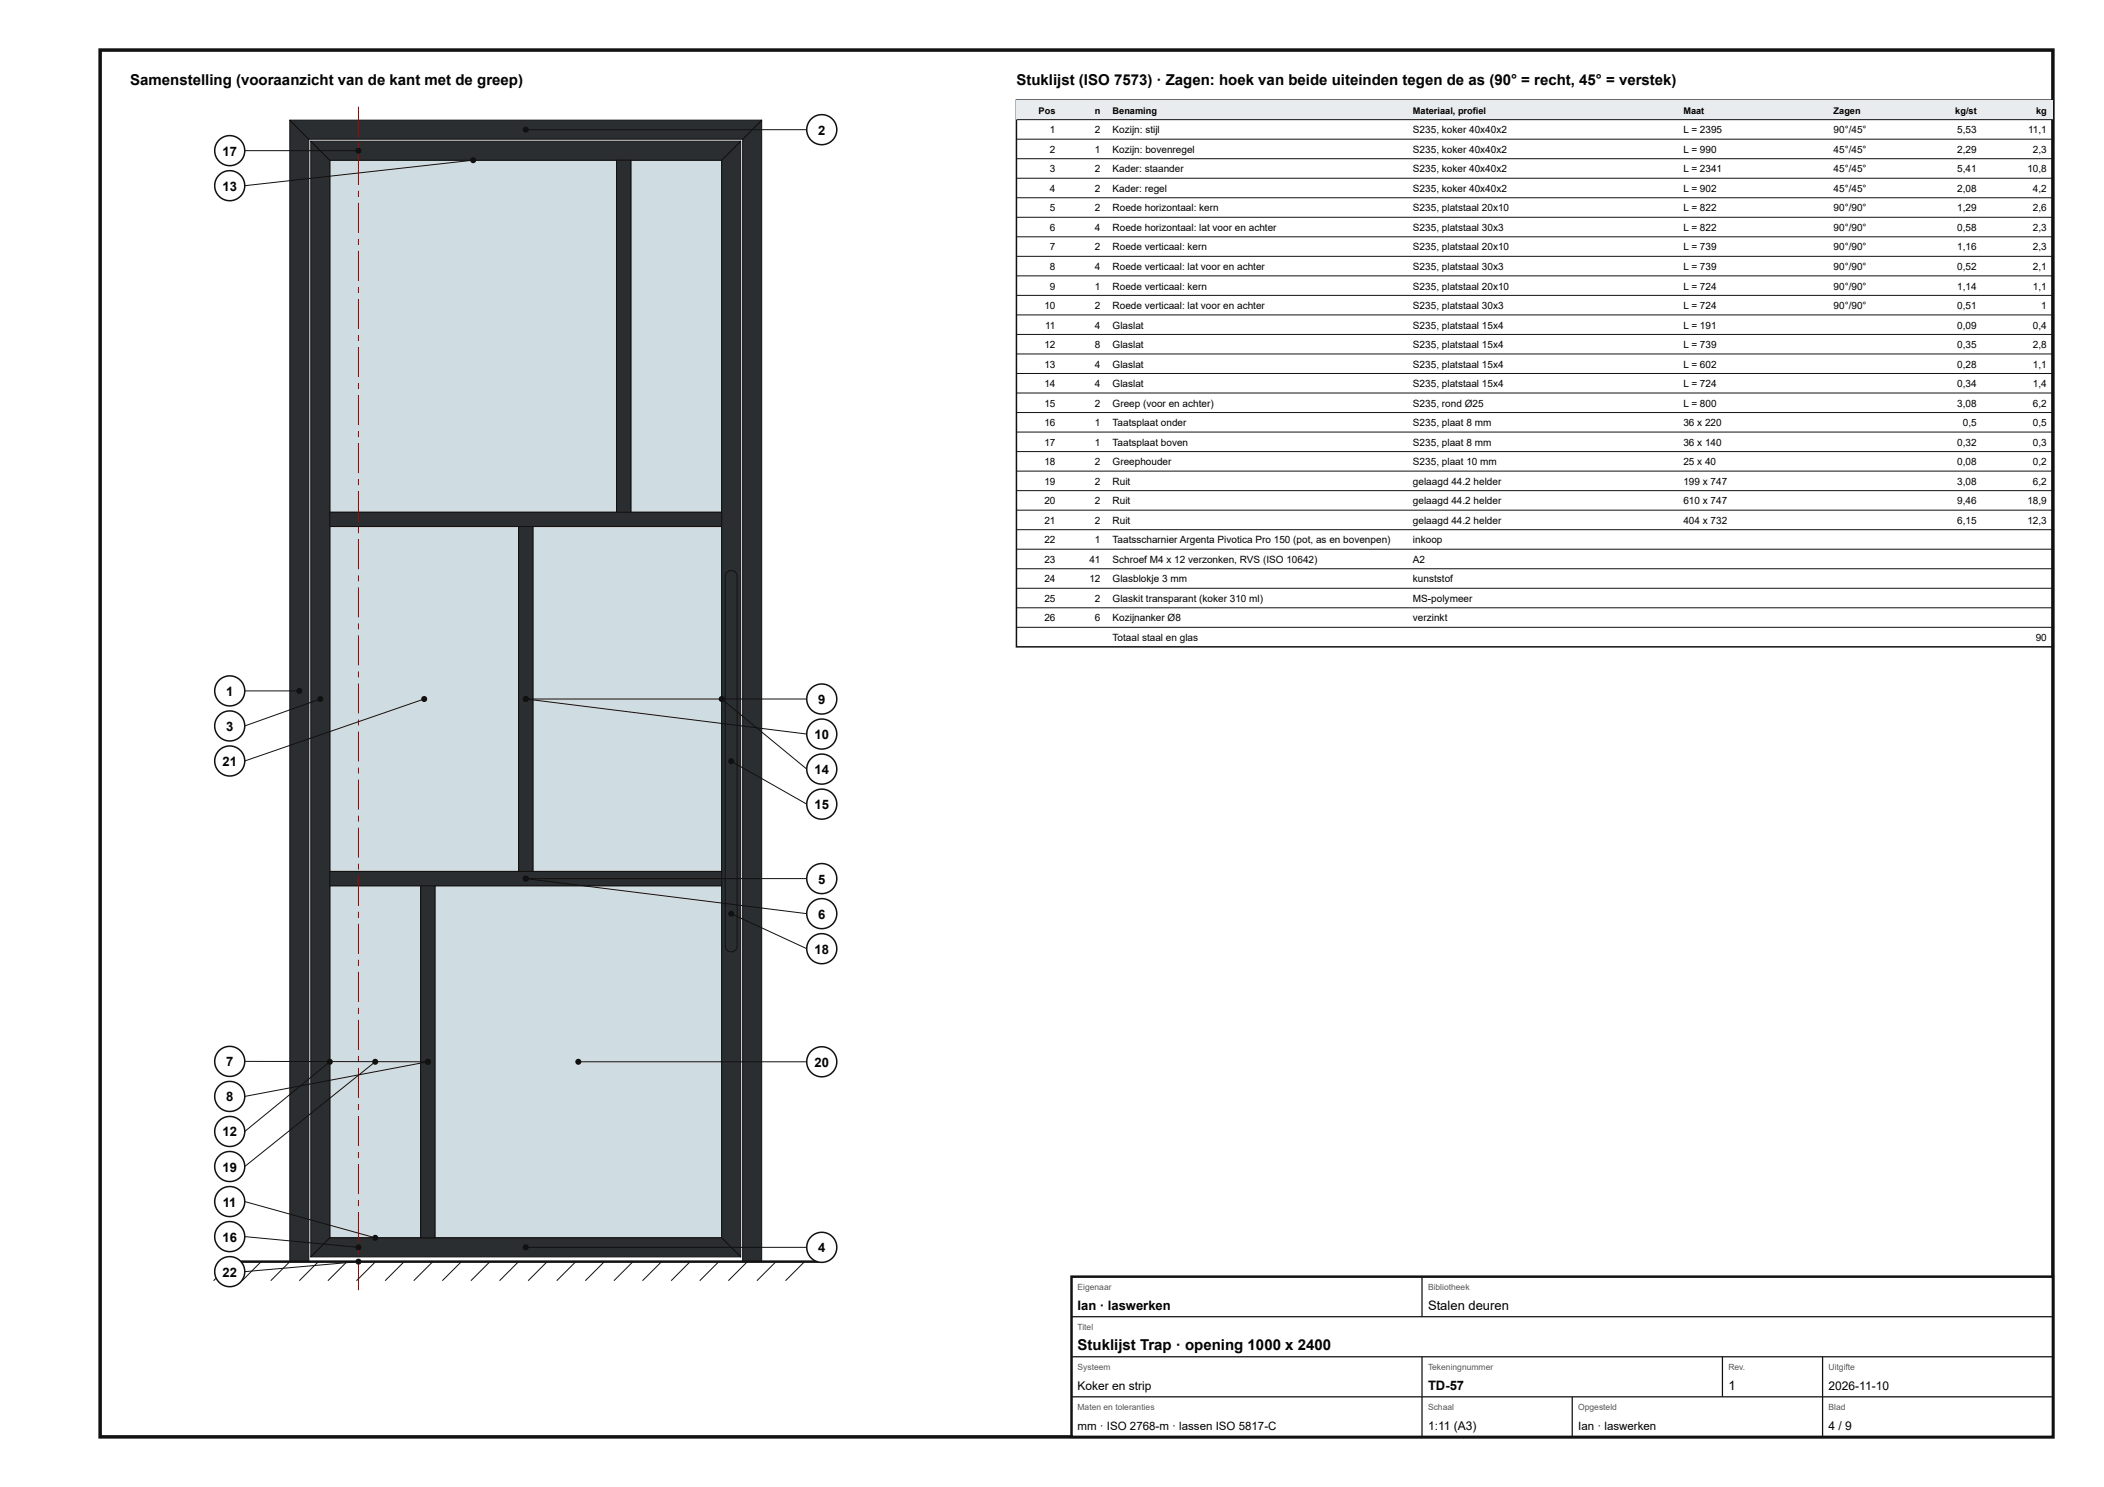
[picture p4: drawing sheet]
<svg xmlns="http://www.w3.org/2000/svg" width="420mm" height="297mm" viewBox="0 0 420 297" stroke-linecap="round" stroke-linejoin="round" font-family="sans-serif">
<path d="M20 10h390v277h-390z" fill="none" stroke="#111" stroke-width=".7" stroke-linecap="butt"/>
<path d="M65.9 176.9h18.1v70.3h-18.1z" fill="#cfdde3"/>
<path d="M65.9 176.9h18.1v70.3h-18.1z" fill="none" stroke="#111" stroke-width=".2"/>
<path d="M86.9 176.9h57.2v70.3h-57.2z" fill="#cfdde3"/>
<path d="M86.9 176.9h57.2v70.3h-57.2z" fill="none" stroke="#111" stroke-width=".2"/>
<path d="M65.9 105.2h37.7v68.9h-37.7z" fill="#cfdde3"/>
<path d="M65.9 105.2h37.7v68.9h-37.7z" fill="none" stroke="#111" stroke-width=".2"/>
<path d="M106.4 105.2h37.7v68.9h-37.7z" fill="#cfdde3"/>
<path d="M106.4 105.2h37.7v68.9h-37.7z" fill="none" stroke="#111" stroke-width=".2"/>
<path d="M65.9 32h57.2v70.3h-57.2z" fill="#cfdde3"/>
<path d="M65.9 32h57.2v70.3h-57.2z" fill="none" stroke="#111" stroke-width=".2"/>
<path d="M126 32h18.1v70.3h-18.1z" fill="#cfdde3"/>
<path d="M126 32h18.1v70.3h-18.1z" fill="none" stroke="#111" stroke-width=".2"/>
<path d="M57.9 24l3.8 3.8v224.2h-3.8z" fill="#2b2e31"/>
<path d="M57.9 24l3.8 3.8v224.2h-3.8z" fill="none" stroke="#111" stroke-width=".2"/>
<path d="M152.1 24v228h-3.8v-224.2z" fill="#2b2e31"/>
<path d="M152.1 24v228h-3.8v-224.2z" fill="none" stroke="#111" stroke-width=".2"/>
<path d="M57.9 24h94.2l-3.8 3.8h-86.6z" fill="#2b2e31"/>
<path d="M57.9 24h94.2l-3.8 3.8h-86.6z" fill="none" stroke="#111" stroke-width=".2"/>
<path d="M62.1 28.2l3.8 3.8v215.2l-3.8 3.8z" fill="#2b2e31"/>
<path d="M62.1 28.2l3.8 3.8v215.2l-3.8 3.8z" fill="none" stroke="#111" stroke-width=".2"/>
<path d="M147.9 28.2v222.8l-3.8-3.8v-215.2z" fill="#2b2e31"/>
<path d="M147.9 28.2v222.8l-3.8-3.8v-215.2z" fill="none" stroke="#111" stroke-width=".2"/>
<path d="M65.9 247.2h78.2l3.8 3.8h-85.8z" fill="#2b2e31"/>
<path d="M65.9 247.2h78.2l3.8 3.8h-85.8z" fill="none" stroke="#111" stroke-width=".2"/>
<path d="M62.1 28.2h85.8l-3.8 3.8h-78.2z" fill="#2b2e31"/>
<path d="M62.1 28.2h85.8l-3.8 3.8h-78.2z" fill="none" stroke="#111" stroke-width=".2"/>
<path d="M65.9 174.1h78.2v2.8h-78.2z" fill="#2b2e31"/>
<path d="M65.9 174.1h78.2v2.8h-78.2z" fill="none" stroke="#111" stroke-width=".2"/>
<path d="M65.9 102.3h78.2v2.9h-78.2z" fill="#2b2e31"/>
<path d="M65.9 102.3h78.2v2.9h-78.2z" fill="none" stroke="#111" stroke-width=".2"/>
<path d="M84 176.9h2.9v70.3h-2.9z" fill="#2b2e31"/>
<path d="M84 176.9h2.9v70.3h-2.9z" fill="none" stroke="#111" stroke-width=".2"/>
<path d="M103.6 105.2h2.8v68.9h-2.8z" fill="#2b2e31"/>
<path d="M103.6 105.2h2.8v68.9h-2.8z" fill="none" stroke="#111" stroke-width=".2"/>
<path d="M123.1 32h2.9v70.3h-2.9z" fill="#2b2e31"/>
<path d="M123.1 32h2.9v70.3h-2.9z" fill="none" stroke="#111" stroke-width=".2"/>
<path d="M71.5 251.7h.2v6h-.2zM71.5 249.3h.2v1.2h-.2zM71.5 242.1h.2v6h-.2zM71.5 239.7h.2v1.2h-.2zM71.5 232.5h.2v6h-.2zM71.5 230.1h.2v1.2h-.2zM71.5 222.9h.2v6h-.2zM71.5 220.5h.2v1.2h-.2zM71.5 213.3h.2v6h-.2zM71.5 210.9h.2v1.2h-.2zM71.5 203.7h.2v6h-.2zM71.5 201.3h.2v1.2h-.2zM71.5 194.1h.2v6h-.2zM71.5 191.7h.2v1.2h-.2zM71.5 184.5h.2v6h-.2zM71.5 182.1h.2v1.2h-.2zM71.5 174.9h.2v6h-.2zM71.5 172.5h.2v1.2h-.2zM71.5 165.3h.2v6h-.2zM71.5 162.9h.2v1.2h-.2zM71.5 155.7h.2v6h-.2zM71.5 153.3h.2v1.2h-.2zM71.5 146.1h.2v6h-.2zM71.5 143.7h.2v1.2h-.2zM71.5 136.5h.2v6h-.2zM71.5 134.1h.2v1.2h-.2zM71.5 126.9h.2v6h-.2zM71.5 124.5h.2v1.2h-.2zM71.5 117.3h.2v6h-.2zM71.5 114.9h.2v1.2h-.2zM71.5 107.7h.2v6h-.2zM71.5 105.3h.2v1.2h-.2zM71.5 98.1h.2v6h-.2zM71.5 95.7h.2v1.2h-.2zM71.5 88.5h.2v6h-.2zM71.5 86.1h.2v1.2h-.2zM71.5 78.9h.2v6h-.2zM71.5 76.5h.2v1.2h-.2zM71.5 69.3h.2v6h-.2zM71.5 66.9h.2v1.2h-.2zM71.5 59.7h.2v6h-.2zM71.5 57.3h.2v1.2h-.2zM71.5 50.1h.2v6h-.2zM71.5 47.7h.2v1.2h-.2zM71.5 40.5h.2v6h-.2zM71.5 38.1h.2v1.2h-.2zM71.5 30.9h.2v6h-.2zM71.5 28.5h.2v1.2h-.2zM71.5 21.3h.2v6h-.2z" fill="#b00"/>
<path d="M145.2 114.3a1.2 1.2 0 0 1 1.3-.3 1.2 1.2 0 0 1 .7 1.1v73.9a1.19 1.19 0 0 1-1.2 1.1 1.19 1.19 0 0 1-1.2-1.1v-73.9z" fill="#2b2e31"/>
<g fill="none" stroke="#111" stroke-width=".2">
<path d="M145.2 114.3a1.2 1.2 0 0 1 1.3-.3 1.2 1.2 0 0 1 .7 1.1v73.9a1.19 1.19 0 0 1-1.2 1.1 1.19 1.19 0 0 1-1.2-1.1v-73.9zM46.4 252l-3.8 3.8M52.2 252l-3.8 3.8M57.9 252l-3.8 3.8M63.6 252l-3.8 3.8M69.3 252l-3.8 3.8M75 252l-3.8 3.8M80.7 252l-3.8 3.8M86.4 252l-3.8 3.8M92.1 252l-3.8 3.8M97.9 252l-3.9 3.8M103.6 252l-3.8 3.8"/>
<path d="M109.3 252l-3.8 3.8M115 252l-3.8 3.8M120.7 252l-3.8 3.8M126.4 252l-3.8 3.8M132.1 252l-3.8 3.8M137.8 252l-3.8 3.8M143.6 252l-3.9 3.8M149.3 252l-3.8 3.8M155 252l-3.8 3.8M160.7 252l-3.8 3.8"/>
</g>
<path d="M46.4 252h117.1" fill="none" stroke="#111" stroke-width=".5"/>
<circle cx="71.6" cy="30.1" r=".6" fill="#111"/>
<path d="M48.9 30.1h22.7" fill="none" stroke="#111" stroke-width=".2"/>
<circle cx="45.9" cy="30.1" r="3" fill="#fff"/>
<circle cx="45.9" cy="30.1" r="3" fill="none" stroke="#111" stroke-width=".3"/>
<circle cx="94.5" cy="32" r=".6" fill="#111"/>
<path d="M94.5 32l-45.6 5.1" fill="none" stroke="#111" stroke-width=".2"/>
<circle cx="45.9" cy="37.1" r="3" fill="#fff"/>
<circle cx="45.9" cy="37.1" r="3" fill="none" stroke="#111" stroke-width=".3"/>
<circle cx="59.8" cy="138" r=".6" fill="#111"/>
<path d="M48.9 138h10.9" fill="none" stroke="#111" stroke-width=".2"/>
<circle cx="45.9" cy="138" r="3" fill="#fff"/>
<circle cx="45.9" cy="138" r="3" fill="none" stroke="#111" stroke-width=".3"/>
<circle cx="64" cy="139.6" r=".6" fill="#111"/>
<path d="M64 139.6l-15.1 5.4" fill="none" stroke="#111" stroke-width=".2"/>
<circle cx="45.9" cy="145" r="3" fill="#fff"/>
<circle cx="45.9" cy="145" r="3" fill="none" stroke="#111" stroke-width=".3"/>
<circle cx="84.7" cy="139.6" r=".6" fill="#111"/>
<path d="M84.7 139.6l-35.8 12.4" fill="none" stroke="#111" stroke-width=".2"/>
<circle cx="45.9" cy="152" r="3" fill="#fff"/>
<circle cx="45.9" cy="152" r="3" fill="none" stroke="#111" stroke-width=".3"/>
<circle cx="85.4" cy="212.1" r=".6" fill="#111"/>
<path d="M48.9 212l36.5 .1" fill="none" stroke="#111" stroke-width=".2"/>
<circle cx="45.9" cy="212" r="3" fill="#fff"/>
<circle cx="45.9" cy="212" r="3" fill="none" stroke="#111" stroke-width=".3"/>
<circle cx="85.4" cy="212.1" r=".6" fill="#111"/>
<path d="M85.4 212.1l-36.5 6.9" fill="none" stroke="#111" stroke-width=".2"/>
<circle cx="45.9" cy="219" r="3" fill="#fff"/>
<circle cx="45.9" cy="219" r="3" fill="none" stroke="#111" stroke-width=".3"/>
<circle cx="65.9" cy="212.1" r=".6" fill="#111"/>
<path d="M65.9 212.1l-17 13.9" fill="none" stroke="#111" stroke-width=".2"/>
<circle cx="45.9" cy="226" r="3" fill="#fff"/>
<circle cx="45.9" cy="226" r="3" fill="none" stroke="#111" stroke-width=".3"/>
<circle cx="74.9" cy="212.1" r=".6" fill="#111"/>
<path d="M74.9 212.1l-26 20.9" fill="none" stroke="#111" stroke-width=".2"/>
<circle cx="45.9" cy="233" r="3" fill="#fff"/>
<circle cx="45.9" cy="233" r="3" fill="none" stroke="#111" stroke-width=".3"/>
<circle cx="74.9" cy="247.2" r=".6" fill="#111"/>
<path d="M48.9 240l26 7.2" fill="none" stroke="#111" stroke-width=".2"/>
<circle cx="45.9" cy="240" r="3" fill="#fff"/>
<circle cx="45.9" cy="240" r="3" fill="none" stroke="#111" stroke-width=".3"/>
<circle cx="71.6" cy="249.1" r=".6" fill="#111"/>
<path d="M48.9 247l22.7 2.1" fill="none" stroke="#111" stroke-width=".2"/>
<circle cx="45.9" cy="247" r="3" fill="#fff"/>
<circle cx="45.9" cy="247" r="3" fill="none" stroke="#111" stroke-width=".3"/>
<circle cx="71.6" cy="252" r=".6" fill="#111"/>
<path d="M71.6 252l-22.7 2" fill="none" stroke="#111" stroke-width=".2"/>
<circle cx="45.9" cy="254" r="3" fill="#fff"/>
<circle cx="45.9" cy="254" r="3" fill="none" stroke="#111" stroke-width=".3"/>
<circle cx="105" cy="25.9" r=".6" fill="#111"/>
<path d="M105 25.9h56.1" fill="none" stroke="#111" stroke-width=".2"/>
<circle cx="164.1" cy="25.9" r="3" fill="#fff"/>
<circle cx="164.1" cy="25.9" r="3" fill="none" stroke="#111" stroke-width=".3"/>
<circle cx="105" cy="139.6" r=".6" fill="#111"/>
<path d="M105 139.6h56.1" fill="none" stroke="#111" stroke-width=".2"/>
<circle cx="164.1" cy="139.6" r="3" fill="#fff"/>
<circle cx="164.1" cy="139.6" r="3" fill="none" stroke="#111" stroke-width=".3"/>
<circle cx="105" cy="139.6" r=".6" fill="#111"/>
<path d="M105 139.6l56.1 7" fill="none" stroke="#111" stroke-width=".2"/>
<circle cx="164.1" cy="146.6" r="3" fill="#fff"/>
<circle cx="164.1" cy="146.6" r="3" fill="none" stroke="#111" stroke-width=".3"/>
<circle cx="144.1" cy="139.6" r=".6" fill="#111"/>
<path d="M144.1 139.6l17 14" fill="none" stroke="#111" stroke-width=".2"/>
<circle cx="164.1" cy="153.6" r="3" fill="#fff"/>
<circle cx="164.1" cy="153.6" r="3" fill="none" stroke="#111" stroke-width=".3"/>
<circle cx="146" cy="152" r=".6" fill="#111"/>
<path d="M146 152l15.1 8.6" fill="none" stroke="#111" stroke-width=".2"/>
<circle cx="164.1" cy="160.6" r="3" fill="#fff"/>
<circle cx="164.1" cy="160.6" r="3" fill="none" stroke="#111" stroke-width=".3"/>
<circle cx="105" cy="175.5" r=".6" fill="#111"/>
<path d="M105 175.5h56.1" fill="none" stroke="#111" stroke-width=".2"/>
<circle cx="164.1" cy="175.5" r="3" fill="#fff"/>
<circle cx="164.1" cy="175.5" r="3" fill="none" stroke="#111" stroke-width=".3"/>
<circle cx="105" cy="175.5" r=".6" fill="#111"/>
<path d="M105 175.5l56.1 7" fill="none" stroke="#111" stroke-width=".2"/>
<circle cx="164.1" cy="182.5" r="3" fill="#fff"/>
<circle cx="164.1" cy="182.5" r="3" fill="none" stroke="#111" stroke-width=".3"/>
<circle cx="146" cy="182.5" r=".6" fill="#111"/>
<path d="M146 182.5l15.1 7" fill="none" stroke="#111" stroke-width=".2"/>
<circle cx="164.1" cy="189.5" r="3" fill="#fff"/>
<circle cx="164.1" cy="189.5" r="3" fill="none" stroke="#111" stroke-width=".3"/>
<circle cx="115.5" cy="212.1" r=".6" fill="#111"/>
<path d="M115.5 212.1h45.6" fill="none" stroke="#111" stroke-width=".2"/>
<circle cx="164.1" cy="212.1" r="3" fill="#fff"/>
<circle cx="164.1" cy="212.1" r="3" fill="none" stroke="#111" stroke-width=".3"/>
<circle cx="105" cy="249.1" r=".6" fill="#111"/>
<path d="M105 249.1h56.1" fill="none" stroke="#111" stroke-width=".2"/>
<circle cx="164.1" cy="249.1" r="3" fill="#fff"/>
<g fill="none" stroke="#111" stroke-width=".3">
<path d="M203 20h207v109.2h-207z"/>
<circle cx="164.1" cy="249.1" r="3"/>
</g>
<path d="M203 20h207v3.9h-207z" fill="#e9ecee"/>
<g fill="none" stroke="#111" stroke-width=".2">
<path d="M203 23.9h207M203 27.8h207M203 31.7h207M203 35.6h207M203 39.5h207M203 43.4h207M203 47.3h207M203 51.2h207M203 55.1h207M203 59h207M203 62.9h207M203 66.8h207"/>
<path d="M203 70.7h207M203 74.6h207M203 78.5h207M203 82.4h207M203 86.3h207M203 90.2h207M203 94.1h207M203 98h207M203 101.9h207M203 105.8h207M203 109.7h207M203 113.6h207"/>
<path d="M203 117.5h207M203 121.4h207M203 125.3h207"/>
</g>
<path d="M214 255h196v32h-196z" fill="#fff"/>
<path d="M214 255h196v32h-196z" fill="none" stroke="#111" stroke-width=".5"/>
<path d="M284 255v8M214 263h196M214 271h196M214 279h196M284 271v16M314 279v8M344 271v8M364 271v16" fill="none" stroke="#111" stroke-width=".25"/>
<g font-size="3">
<text x="26" y="17">Samenstelling (vooraanzicht van de kant met de greep)</text>
<text x="203" y="17">Stuklijst (ISO 7573) · Zagen: hoek van beide uiteinden tegen de as (90° = recht, 45° = verstek)</text>
<text x="215.2" y="269.6">Stuklijst Trap · opening 1000 x 2400</text>
</g>
<g font-size="2.6">
<text x="163.4" y="26.9">2</text>
<text x="44.4" y="31.1">17</text>
<text x="44.4" y="38.1">13</text>
<text x="45.2" y="139">1</text>
<text x="163.4" y="140.6">9</text>
<text x="45.2" y="146">3</text>
<text x="162.7" y="147.6">10</text>
<text x="44.4" y="153">21</text>
<text x="162.7" y="154.6">14</text>
<text x="162.7" y="161.6">15</text>
<text x="163.4" y="176.5">5</text>
<text x="163.4" y="183.5">6</text>
<text x="162.7" y="190.5">18</text>
<text x="45.2" y="213">7</text>
<text x="162.7" y="213.1">20</text>
<text x="45.2" y="220">8</text>
<text x="44.4" y="227">12</text>
<text x="44.4" y="234">19</text>
<text x="44.5" y="241">11</text>
<text x="44.4" y="248">16</text>
<text x="163.4" y="250.1">4</text>
<text x="44.4" y="255">22</text>
<text x="215.2" y="261.6">Ian · laswerken</text>
<text x="285.2" y="261.6">Stalen deuren</text>
<text x="285.2" y="277.6">TD-57</text>
<text x="345.2" y="277.6">1</text>
</g>
<g font-size="2.4">
<text x="215.2" y="277.6">Koker en strip</text>
<text x="365.2" y="277.6">2026-11-10</text>
<text x="285.2" y="285.6">1:11 (A3)</text>
<text x="365.2" y="285.6">4 / 9</text>
</g>
<g font-size="2.3">
<text x="215.2" y="285.6">mm · ISO 2768-m · lassen ISO 5817-C</text>
<text x="315.2" y="285.6">Ian · laswerken</text>
</g>
<g font-size="2">
<text x="209.7" y="26.6">1</text>
<text x="218.7" y="26.6">2</text>
<text x="222.2" y="26.6">Kozijn: stijl</text>
<text x="282.2" y="26.6">S235, koker 40x40x2</text>
<text x="336.2" y="26.6">L = 2395</text>
<text x="366.2" y="26.6">90°/45°</text>
<text x="390.9" y="26.6">5,53</text>
<text x="405.1" y="26.6">11,1</text>
<text x="209.7" y="30.5">2</text>
<text x="209.7" y="34.4">3</text>
<text x="218.7" y="30.5">1</text>
<text x="218.7" y="34.4">2</text>
<text x="222.2" y="30.5">Kozijn: bovenregel</text>
<text x="222.2" y="34.4">Kader: staander</text>
<text x="282.2" y="30.5">S235, koker 40x40x2</text>
<text x="282.2" y="34.4">S235, koker 40x40x2</text>
<text x="336.2" y="30.5">L = 990</text>
<text x="336.2" y="34.4">L = 2341</text>
<text x="366.2" y="30.5">45°/45°</text>
<text x="366.2" y="34.4">45°/45°</text>
<text x="390.9" y="30.5">2,29</text>
<text x="390.9" y="34.4">5,41</text>
<text x="404.9" y="34.4">10,8</text>
<text x="406" y="30.5">2,3</text>
<text x="209.7" y="38.3">4</text>
<text x="218.7" y="38.3">2</text>
<text x="222.2" y="38.3">Kader: regel</text>
<text x="282.2" y="38.3">S235, koker 40x40x2</text>
<text x="336.2" y="38.3">L = 902</text>
<text x="366.2" y="38.3">45°/45°</text>
<text x="390.9" y="38.3">2,08</text>
<text x="406" y="38.3">4,2</text>
<text x="209.7" y="42.2">5</text>
<text x="209.7" y="46.1">6</text>
<text x="218.7" y="42.2">2</text>
<text x="218.7" y="46.1">4</text>
<text x="222.2" y="42.2">Roede horizontaal: kern</text>
<text x="222.2" y="46.1">Roede horizontaal: lat voor en achter</text>
<text x="282.2" y="42.2">S235, platstaal 20x10</text>
<text x="282.2" y="46.1">S235, platstaal 30x3</text>
<text x="336.2" y="42.2">L = 822</text>
<text x="336.2" y="46.1">L = 822</text>
<text x="366.2" y="42.2">90°/90°</text>
<text x="366.2" y="46.1">90°/90°</text>
<text x="390.9" y="42.2">1,29</text>
<text x="390.9" y="46.1">0,58</text>
<text x="406" y="42.2">2,6</text>
<text x="406" y="46.1">2,3</text>
<text x="209.7" y="50">7</text>
<text x="209.7" y="53.9">8</text>
<text x="218.7" y="50">2</text>
<text x="218.7" y="53.9">4</text>
<text x="222.2" y="50">Roede verticaal: kern</text>
<text x="222.2" y="53.9">Roede verticaal: lat voor en achter</text>
<text x="282.2" y="50">S235, platstaal 20x10</text>
<text x="282.2" y="53.9">S235, platstaal 30x3</text>
<text x="336.2" y="50">L = 739</text>
<text x="336.2" y="53.9">L = 739</text>
<text x="366.2" y="50">90°/90°</text>
<text x="366.2" y="53.9">90°/90°</text>
<text x="390.9" y="50">1,16</text>
<text x="390.9" y="53.9">0,52</text>
<text x="406" y="50">2,3</text>
<text x="406" y="53.9">2,1</text>
<text x="209.7" y="57.8">9</text>
<text x="218.7" y="57.8">1</text>
<text x="222.2" y="57.8">Roede verticaal: kern</text>
<text x="282.2" y="57.8">S235, platstaal 20x10</text>
<text x="336.2" y="57.8">L = 724</text>
<text x="366.2" y="57.8">90°/90°</text>
<text x="390.9" y="57.8">1,14</text>
<text x="406" y="57.8">1,1</text>
<text x="208.6" y="61.7">10</text>
<text x="208.7" y="65.6">11</text>
<text x="218.7" y="61.7">2</text>
<text x="218.7" y="65.6">4</text>
<text x="222.2" y="61.7">Roede verticaal: lat voor en achter</text>
<text x="222.2" y="65.6">Glaslat</text>
<text x="282.2" y="61.7">S235, platstaal 30x3</text>
<text x="282.2" y="65.6">S235, platstaal 15x4</text>
<text x="336.2" y="61.7">L = 724</text>
<text x="336.2" y="65.6">L = 191</text>
<text x="366.2" y="61.7">90°/90°</text>
<text x="390.9" y="61.7">0,51</text>
<text x="390.9" y="65.6">0,09</text>
<text x="406" y="65.6">0,4</text>
<text x="407.7" y="61.7">1</text>
<text x="208.6" y="69.5">12</text>
<text x="218.7" y="69.5">8</text>
<text x="222.2" y="69.5">Glaslat</text>
<text x="282.2" y="69.5">S235, platstaal 15x4</text>
<text x="336.2" y="69.5">L = 739</text>
<text x="390.9" y="69.5">0,35</text>
<text x="406" y="69.5">2,8</text>
<text x="208.6" y="73.4">13</text>
<text x="208.6" y="77.3">14</text>
<text x="218.7" y="73.4">4</text>
<text x="218.7" y="77.3">4</text>
<text x="222.2" y="73.4">Glaslat</text>
<text x="222.2" y="77.3">Glaslat</text>
<text x="282.2" y="73.4">S235, platstaal 15x4</text>
<text x="282.2" y="77.3">S235, platstaal 15x4</text>
<text x="336.2" y="73.4">L = 602</text>
<text x="336.2" y="77.3">L = 724</text>
<text x="390.9" y="73.4">0,28</text>
<text x="390.9" y="77.3">0,34</text>
<text x="406" y="73.4">1,1</text>
<text x="406" y="77.3">1,4</text>
<text x="208.6" y="81.2">15</text>
<text x="218.7" y="81.2">2</text>
<text x="222.2" y="81.2">Greep (voor en achter)</text>
<text x="282.2" y="81.2">S235, rond Ø25</text>
<text x="336.2" y="81.2">L = 800</text>
<text x="390.9" y="81.2">3,08</text>
<text x="406" y="81.2">6,2</text>
<text x="208.6" y="85.1">16</text>
<text x="208.6" y="89">17</text>
<text x="218.7" y="85.1">1</text>
<text x="218.7" y="89">1</text>
<text x="222.2" y="85.1">Taatsplaat onder</text>
<text x="222.2" y="89">Taatsplaat boven</text>
<text x="282.2" y="85.1">S235, plaat 8 mm</text>
<text x="282.2" y="89">S235, plaat 8 mm</text>
<text x="336.2" y="85.1">36 x 220</text>
<text x="336.2" y="89">36 x 140</text>
<text x="390.9" y="89">0,32</text>
<text x="392" y="85.1">0,5</text>
<text x="406" y="85.1">0,5</text>
<text x="406" y="89">0,3</text>
<text x="208.6" y="92.9">18</text>
<text x="218.7" y="92.9">2</text>
<text x="222.2" y="92.9">Greephouder</text>
<text x="282.2" y="92.9">S235, plaat 10 mm</text>
<text x="336.2" y="92.9">25 x 40</text>
<text x="390.9" y="92.9">0,08</text>
<text x="406" y="92.9">0,2</text>
<text x="208.6" y="96.8">19</text>
<text x="208.6" y="100.7">20</text>
<text x="218.7" y="96.8">2</text>
<text x="218.7" y="100.7">2</text>
<text x="222.2" y="96.8">Ruit</text>
<text x="222.2" y="100.7">Ruit</text>
<text x="282.2" y="96.8">gelaagd 44.2 helder</text>
<text x="282.2" y="100.7">gelaagd 44.2 helder</text>
<text x="336.2" y="96.8">199 x 747</text>
<text x="336.2" y="100.7">610 x 747</text>
<text x="390.9" y="96.8">3,08</text>
<text x="390.9" y="100.7">9,46</text>
<text x="404.9" y="100.7">18,9</text>
<text x="406" y="96.8">6,2</text>
<text x="208.6" y="104.6">21</text>
<text x="218.7" y="104.6">2</text>
<text x="222.2" y="104.6">Ruit</text>
<text x="282.2" y="104.6">gelaagd 44.2 helder</text>
<text x="336.2" y="104.6">404 x 732</text>
<text x="390.9" y="104.6">6,15</text>
<text x="404.9" y="104.6">12,3</text>
<text x="208.6" y="108.5">22</text>
<text x="208.6" y="112.4">23</text>
<text x="217.6" y="112.4">41</text>
<text x="218.7" y="108.5">1</text>
<text x="222.2" y="108.5">Taatsscharnier Argenta Pivotica Pro 150 (pot, as en bovenpen)</text>
<text x="222.2" y="112.4">Schroef M4 x 12 verzonken, RVS (ISO 10642)</text>
<text x="282.2" y="108.5">inkoop</text>
<text x="282.2" y="112.4">A2</text>
<text x="208.6" y="116.3">24</text>
<text x="217.6" y="116.3">12</text>
<text x="222.2" y="116.3">Glasblokje 3 mm</text>
<text x="282.2" y="116.3">kunststof</text>
<text x="208.6" y="120.2">25</text>
<text x="208.6" y="124.1">26</text>
<text x="218.7" y="120.2">2</text>
<text x="218.7" y="124.1">6</text>
<text x="222.2" y="120.2">Glaskit transparant (koker 310 ml)</text>
<text x="222.2" y="124.1">Kozijnanker Ø8</text>
<text x="282.2" y="120.2">MS-polymeer</text>
<text x="282.2" y="124.1">verzinkt</text>
<text x="222.2" y="128">Totaal staal en glas</text>
<text x="406.6" y="128">90</text>
</g>
<g font-size="1.8">
<text x="207.4" y="22.7">Pos</text>
<text x="218.7" y="22.7">n</text>
<text x="222.2" y="22.7">Benaming</text>
<text x="282.2" y="22.7">Materiaal, profiel</text>
<text x="336.2" y="22.7">Maat</text>
<text x="366.2" y="22.7">Zagen</text>
<text x="390.5" y="22.7">kg/st</text>
<text x="406.6" y="22.7">kg</text>
</g>
<g font-size="1.7" fill="#555">
<text x="215.2" y="257.6">Eigenaar</text>
<text x="285.2" y="257.6">Bibliotheek</text>
<text x="215.2" y="265.6">Titel</text>
<text x="215.2" y="273.6">Systeem</text>
<text x="285.2" y="273.6">Tekeningnummer</text>
<text x="345.2" y="273.6">Rev.</text>
<text x="365.2" y="273.6">Uitgifte</text>
<text x="215.2" y="281.6">Maten en toleranties</text>
<text x="285.2" y="281.6">Schaal</text>
<text x="315.2" y="281.6">Opgesteld</text>
<text x="365.2" y="281.6">Blad</text>
</g>
</svg>
